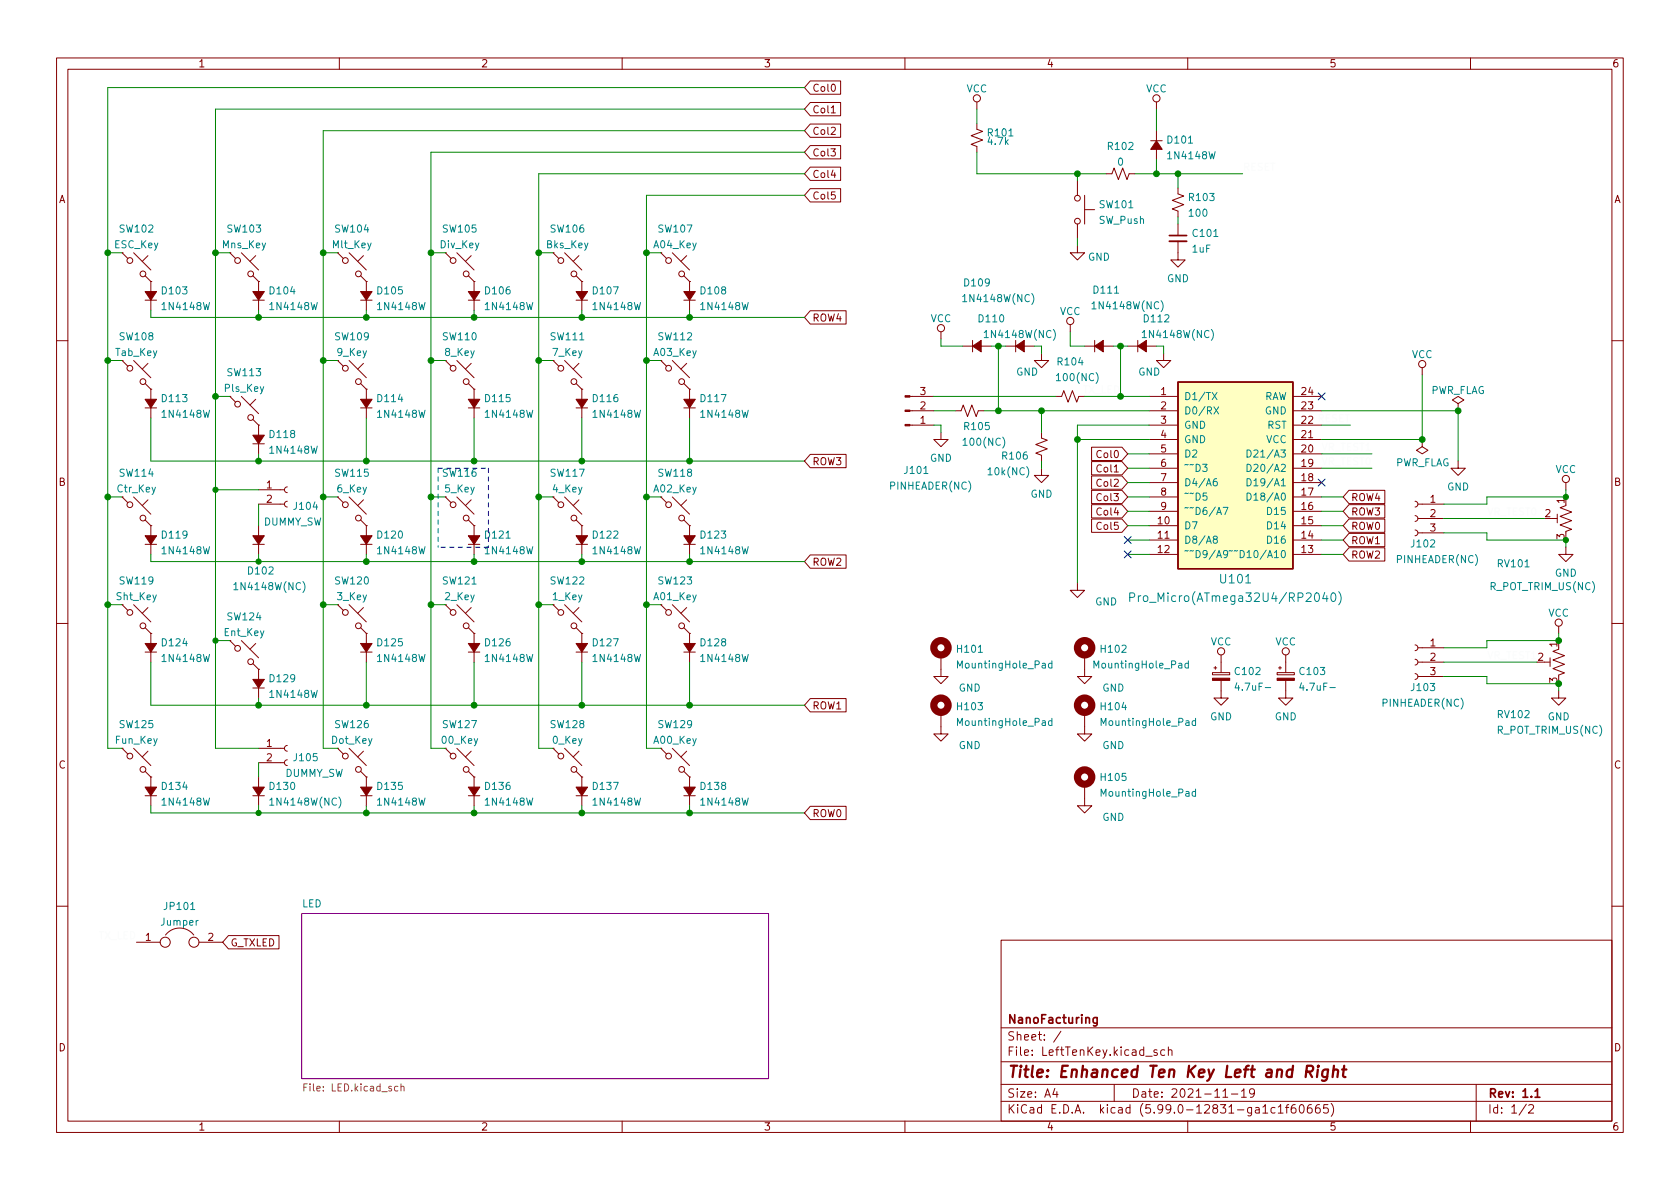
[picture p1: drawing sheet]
<svg xmlns="http://www.w3.org/2000/svg" width="297mm" height="210mm" viewBox="0 0 297 210" stroke-linecap="round" stroke-linejoin="round" font-family="sans-serif">
<g fill="none" stroke="#840000" stroke-width=".18">
<path d="M10 10.2h277v190.1h-277zM12 12.2h273v186.1h-273zM60 10.2v2M110 10.2v2M143.3 18.1h5.3v2.4h-5.3l-1.1-1.2zM143.3 14.3h5.3v2.4h-5.3l-1.1-1.2zM147 20h.7M160 10.2v2M172.7 18v1.3M204.5 18v1.3M210 10.2v2M260 10.2v2"/>
<path d="M143.3 33.4h5.3v2.3h-5.3l-1.1-1.2zM143.3 21.9h5.3v2.4h-5.3l-1.1-1.2zM143.3 25.7h5.3v2.4h-5.3l-1.1-1.2zM143.3 29.6h5.3v2.3h-5.3l-1.1-1.2zM172.7 21.8v1.1l1 .3-2 .8 2 .8-2 .7 1 .4v1M190.5 32v2.5M190.5 39.6v2.6M191.8 37.1h1.7M191.8 34.5v5.1M195.6 30.7h1l.4-1 .7 2 .8-2 .8 2 .3-1h1.1M203.5 24.9h2M204.5 23.1v5.1"/>
<path d="M208.3 33.3v1l1 .4-2 .7 2 .8-2 .8 1 .3v1M208.3 39.6v2.1M21.6 44.7l1 1M23.6 44.7l3.1 3M25.7 48.8l1 1M25.7 53.1h2M26.2 45.2l-1.1 1M26.7 49.8h.1M26.7 49.8v5.1M40.6 44.7l1.1 1M42.7 44.7l3 3M44.7 48.8l1 1"/>
<path d="M44.7 53.1h2M45.2 45.2l-1 1M45.7 49.8h.1M45.7 49.8v5.1M59.7 44.7l1 1M61.7 44.7l3.1 3M63.8 48.8l1 1M63.8 53.1h2M64.3 45.2l-1.1 1M64.8 49.8h.1M64.8 49.8v5.1M78.7 44.7l1.1 1"/>
<path d="M80.8 44.7l3 3M82.8 48.8l1 1M82.8 53.1h2M83.3 45.2l-1 1M83.8 49.8h.1M83.8 49.8v5.1M97.8 44.7l1 1M99.8 44.7l3.1 3M101.9 48.8l1 1M101.9 53.1h2M102.4 45.2l-1.1 1M102.9 49.8h.1"/>
<path d="M102.9 49.8v5.1M116.8 44.7l1.1 1M118.9 44.7l3 3M120.9 48.8l1 1M120.9 53.1h2M121.4 45.2l-1 1M121.9 49.8h.1M121.9 49.8v5.1M143.3 55h6.3v2.3h-6.3l-1.1-1.2zM166.4 58.7v1.2M189.2 57.4v1.3M190.5 43.4v1.3h1.3l-1.3 1.3-1.3-1.3h1.3"/>
<path d="M208.3 42.7v3.3h1.2l-1.2 1.2-1.3-1.2h1.3M10 60.2h2M21.6 63.7l1 1.1M23.6 63.7l3.1 3.1M25.7 67.8l1 1M25.7 72.1h2M26.2 64.3l-1.1 1M26.7 68.8h.1M26.7 68.8v5.1M40.6 70.1l1.1 1M42.7 70.1l3 3M44.7 74.2l1 1"/>
<path d="M44.7 78.5h2M45.2 70.6l-1 1M45.7 75.2h.1M45.7 75.2v5.1M59.7 63.7l1 1.1M61.7 63.7l3.1 3.1M63.8 67.8l1 1M63.8 72.1h2M64.3 64.3l-1.1 1M64.8 68.8h.1M64.8 68.8v5.1M78.7 63.7l1.1 1.1"/>
<path d="M80.8 63.7l3 3.1M82.8 67.8l1 1M82.8 72.1h2M83.3 64.3l-1 1M83.8 68.8h.1M83.8 68.8v5.1M97.8 63.7l1 1.1M99.8 63.7l3.1 3.1M101.9 67.8l1 1M101.9 72.1h2M102.4 64.3l-1.1 1M102.9 68.8h.1"/>
<path d="M102.9 68.8v5.1M116.8 63.7l1.1 1.1M118.9 63.7l3 3.1M120.9 67.8l1 1M120.9 72.1h2M121.4 64.3l-1 1M121.9 68.8h.1M121.9 68.8v5.1M160.9 70.1h4.2M160.9 72.6h4.2M160.9 75.2h4.2M166.4 76.4v1.3h1.2l-1.2 1.3-1.3-1.3h1.3"/>
<path d="M168.9 72.6h1l.4-1 .8 2.1 .7-2.1 .8 2.1 .4-1.1h1M170.2 61.2h5.1M172 60.2v2M177.8 61.2h5.1M179.6 60.2v2M184.1 62.5v1.2h1.3l-1.3 1.3-1.2-1.3h1.2M184.1 76.4v1.1l1.1 .3-2.1 .8 2.1 .8-2.1 .7 1 .4v1M186.7 70.1h1l.4-1 .7 2 .8-2 .8 2 .4-1M191.8 61.2h5M193 79.1h5.4l1 1.2-1 1.1h-5.4zM193.5 60.2v2M199.4 61.2h5.1"/>
<path d="M201.2 60.2v2M203.2 70.1h5.1M203.2 72.6h5.1M203.2 75.2h5.1M203.2 77.7h5.1M205.7 62.5v1.2h1.3l-1.3 1.3-1.2-1.3h1.2M228.6 70.1h5.1M228.6 72.6h5.1M228.6 75.2h5.1M228.6 77.7h5.1M251.5 77.7v1.3l1 .6-1 .7-1.1-.7 1.1-.6M251.5 77.7h.1"/>
<path d="M251.5 65v1.3M257.8 71.4l1-.7-1-.6-1 .6 1 .7v1.2M257.8 72.6h.1M285 60.2h2M21.6 87.9l1 1M23.6 87.9l3.1 3M25.7 91.9l1 1.1M25.7 96.3h2M26.2 88.4l-1.1 1M26.7 93h.1M26.7 93v5M44.7 96.3h2"/>
<path d="M45.7 89.1h4.6M45.7 86.6h4.6M45.7 93v5M50.8 88.6l-.4 .2-.1 .3 .1 .4 .4 .2M50.8 86.1l-.4 .1-.1 .4 .1 .4 .4 .1M59.7 87.9l1 1M61.7 87.9l3.1 3M63.8 91.9l1 1.1M63.8 96.3h2M64.3 88.4l-1.1 1M64.8 93h.1M64.8 93v5"/>
<path d="M78.7 87.9l1.1 1M80.8 87.9l3 3M82.8 91.9l1 1.1M82.8 96.3h2M83.3 88.4l-1 1M83.8 93h.1M83.8 93v5M97.8 87.9l1 1M99.8 87.9l3.1 3M101.9 91.9l1 1.1M101.9 96.3h2M102.4 88.4l-1.1 1"/>
<path d="M102.9 93h.1M102.9 93v5M116.8 87.9l1.1 1M118.9 87.9l3 3M120.9 91.9l1 1.1M120.9 96.3h2M121.4 88.4l-1 1M121.9 93h.1M121.9 93v5M143.3 80.4h6.3v2.3h-6.3l-1.1-1.2zM143.3 98.1h6.3v2.4h-6.3l-1.1-1.2zM184.1 82.8v1.3h1.3l-1.3 1.2-1.2-1.2h1.2"/>
<path d="M193 84.2h5.4l1 1.1-1 1.2h-5.4zM193 86.7h5.4l1 1.2-1 1.2h-5.4zM193 89.2h5.4l1 1.2-1 1.2h-5.4zM193 81.6h5.4l1 1.2-1 1.2h-5.4zM193 91.8h5.4l1 1.2-1 1.1h-5.4zM203.2 93h5.1M203.2 95.5h5.1M203.2 98h5.1M203.2 90.4h5.1M203.2 87.9h5.1M203.2 85.3h5.1M203.2 82.8h5.1"/>
<path d="M203.2 80.3h5.1M228.6 93h5.1M228.6 95.5h5.1M228.6 98h5.1M228.6 90.4h5.1M228.6 87.9h5.1M228.6 85.3h5.1M228.6 82.8h5.1M228.6 80.3h5.1M238.5 86.7h6.3v2.4h-6.3l-1-1.2zM238.5 89.2h6.3v2.4h-6.3l-1-1.2zM238.5 91.8h6.3v2.3h-6.3l-1-1.1z"/>
<path d="M238.5 94.3h6.3v2.4h-6.3l-1-1.2zM238.5 96.9h6.3v2.3h-6.3l-1-1.2zM250.2 93.7l.3 .2 .2 .3-.2 .4-.3 .1M250.2 91.2l.3 .1 .2 .4-.2 .3-.3 .2M250.2 88.6l.3 .2 .2 .3-.2 .4-.3 .2M250.7 89.1h4.6M250.7 94.2h4.6M250.7 91.7h4.6M257.8 81.5v1.3h1.3l-1.3 1.3-1.3-1.3h1.3M274.3 91.7h1M275.3 90.9v1.6M276.9 96.8v1.2h1.2l-1.2 1.3-1.3-1.3h1.3"/>
<path d="M276.9 89.4l-1.1 .4 2.1 .7-2.1 .8 2.1 .8-2.1 .7 2.1 .8-1 .4M276.9 85.3v1.3M10 110.2h2M21.6 106.9l1 1M23.6 106.9l3.1 3.1M25.7 111l1 1M25.7 115.3h2M26.2 107.4l-1.1 1.1M26.7 112h.1M26.7 112v5.1M40.6 113.3l1.1 1M42.7 113.3l3 3"/>
<path d="M44.7 117.3l1 1.1M45.2 113.8l-1 1M45.7 118.4h.1M45.7 118.4v5M59.7 106.9l1 1M61.7 106.9l3.1 3.1M63.8 111l1 1M63.8 115.3h2M64.3 107.4l-1.1 1.1M64.8 112h.1M64.8 112v5.1M78.7 106.9l1.1 1"/>
<path d="M80.8 106.9l3 3.1M82.8 111l1 1M82.8 115.3h2M83.3 107.4l-1 1.1M83.8 112h.1M83.8 112v5.1M97.8 106.9l1 1M99.8 106.9l3.1 3.1M101.9 111l1 1M101.9 115.3h2M102.4 107.4l-1.1 1.1M102.9 112h.1"/>
<path d="M102.9 112v5.1M116.8 106.9l1.1 1M118.9 106.9l3 3.1M120.9 111l1 1M120.9 115.3h2M121.4 107.4l-1 1.1M121.9 112h.1M121.9 112v5.1M166.4 115.8v3.8h1.2l-1.2 1.3-1.3-1.3h1.3M190.5 103.1v1.3h1.3l-1.3 1.3-1.3-1.3h1.3M191.8 115.8v3.8h1.2l-1.2 1.3-1.3-1.3h1.3M214.4 118.9h3v.4h-3z"/>
<path d="M214.6 118.1h.5M214.9 117.9v.5M215.9 115.8v3.1M225.8 118.9h3.1v.4h-3.1zM226.1 118.1h.5M226.3 117.9v.5M227.3 115.8v3.1M250.2 119.1l.3 .2 .2 .3-.2 .4-.3 .1M250.2 116.6l.3 .1 .2 .4-.2 .3-.3 .2M250.2 114l.3 .2 .2 .3-.2 .4-.3 .2M250.7 119.6h4.6M250.7 117.1h4.6"/>
<path d="M250.7 114.5h4.6M273 117.1h1.1M274.1 116.3v1.6M275.6 114.8l-1 .4 2 .7-2 .8 2 .8-2 .7 2 .8-1 .4M275.6 110.7v1.3M285 110.2h2M21.6 132.3l1 1M23.6 132.3l3.1 3.1M25.7 136.4l1 1M26.2 132.8l-1.1 1.1M26.7 137.4h.1M26.7 137.4v5.1"/>
<path d="M44.7 121.7h2M45.7 137.4v5.1M45.7 134.9h4.6M45.7 132.3h4.6M50.8 134.4l-.4 .1-.1 .4 .1 .3 .4 .2M50.8 131.8l-.4 .2-.1 .3 .1 .4 .4 .1M59.7 132.3l1 1M61.7 132.3l3.1 3.1M63.8 136.4l1 1M64.3 132.8l-1.1 1.1M64.8 137.4h.1M64.8 137.4v5.1"/>
<path d="M78.7 132.3l1.1 1M80.8 132.3l3 3.1M82.8 136.4l1 1M83.3 132.8l-1 1.1M83.8 137.4h.1M83.8 137.4v5.1M97.8 132.3l1 1M99.8 132.3l3.1 3.1M101.9 136.4l1 1M102.4 132.8l-1.1 1.1M102.9 137.4h.1M102.9 137.4v5.1"/>
<path d="M116.8 132.3l1.1 1M118.9 132.3l3 3.1M120.9 136.4l1 1M121.4 132.8l-1 1.1M121.9 137.4h.1M121.9 137.4v5.1M143.3 123.5h6.3v2.4h-6.3l-1.1-1.2zM166.4 126v3.8h1.2l-1.2 1.3-1.3-1.3h1.3M191.8 126v3.8h1.2l-1.2 1.3-1.3-1.3h1.3M191.8 138.7v3.8h1.2l-1.2 1.3-1.3-1.3h1.3M215.9 120.3v3.1h1.3l-1.3 1.3-1.3-1.3h1.3M227.3 120.3v3.1h1.3l-1.3 1.3-1.2-1.3h1.2"/>
<path d="M275.6 122.2v1.2h1.3l-1.3 1.3-1.3-1.3h1.3M25.7 140.7h2M44.7 140.7h2M63.8 140.7h2M82.8 140.7h2M101.9 140.7h2M120.9 140.7h2M143.3 142.6h6.3v2.3h-6.3l-1.1-1.1zM10 160.2h2M24.1 166.6h4.2M29.3 165.3a3.1 3.1 0 0 1 5 0M35.2 166.6h4.2"/>
<path d="M40.4 165.4h8.9v2.4h-8.9l-1-1.2zM177 166.3h108v32h-108zM285 160.2h2M60 198.3v2M110 198.3v2M160 198.3v2M177 194.8h108M177 191.8h108M177 187.8h108M177 181.8h108M186.5 192.5l-.4 1h1M186.9 193v1"/>
<path d="M187.6 182.4l-1.3 1.9M197 191.8v3M202.6 186.8h1.1M204.6 185.7l-.4-.1-.2 .2 .1 .3 .5 .1v.4h-.6M205.9 185.7l-.4-.1-.3 .3v.4l.2 .3h.5M206.6 185.8l.2-.2 .3 .1 .1 .9M206.6 185.1v1.5M210 198.3v2M216.2 194h.9M217.7 193.5h1.2M219.5 193l.4-.5v1.5M219.5 194h.9"/>
<path d="M221.8 193.2l-.3 .3-.4-.1-.2-.2 .2-.6 .4-.1 .2 .2a.99 .99 0 0 1-.3 1.3h-.3M223.3 196.8h.8M225.4 195.9l-.4-.1-.3 .3v.4l.2 .3h.5M226 195.8l.4-.5v1.5M226 196.8h.9M227.3 195.8h.6M227.9 195.3l-.4 .2v1.3M229 195.3a.59 .59 0 0 0-.7 .7v.5l.1 .3h.5l.2-.1v-.5l-.1-.2-.4-.1-.3 .3M229.9 195.4l.2-.1a.81 .81 0 0 1 .6 .7 .81 .81 0 0 1-.3 .8h-.2a.81 .81 0 0 1-.6-.6 .81 .81 0 0 1 .3-.8zM231.9 195.3a.59 .59 0 0 0-.8 .7v.5l.2 .3h.4l.2-.1 .1-.5-.1-.2-.5-.1-.3 .3M233.3 195.3a.59 .59 0 0 0-.7 .7v.5l.1 .3h.4l.3-.1v-.5l-.1-.2-.4-.1-.3 .3M234.8 195.3h-.7l-.1 .7 .2-.1 .5 .1 .2 .2-.1 .5-.2 .1-.6-.1"/>
<path d="M235.4 195.1a1.72 1.72 0 0 1 0 2.3M260 198.3v2M261 191.8v6.5M269.9 195.3l-1.3 1.9M270.3 195.5l.6-.2 .2 .2 .1 .3-1 1h1"/>
<circle cx="172.7" cy="17.4" r=".63"/>
<circle cx="204.5" cy="17.4" r=".63"/>
<circle cx="190.5" cy="39.1" r=".51"/>
<circle cx="190.5" cy="35" r=".51"/>
<circle cx="23" cy="46.1" r=".51"/>
<circle cx="25.3" cy="48.4" r=".51"/>
<circle cx="42" cy="46.1" r=".51"/>
<circle cx="44.3" cy="48.4" r=".51"/>
<circle cx="61.1" cy="46.1" r=".51"/>
<circle cx="63.4" cy="48.4" r=".51"/>
<circle cx="80.1" cy="46.1" r=".51"/>
<circle cx="82.4" cy="48.4" r=".51"/>
<circle cx="99.2" cy="46.1" r=".51"/>
<circle cx="101.5" cy="48.4" r=".51"/>
<circle cx="118.2" cy="46.1" r=".51"/>
<circle cx="120.5" cy="48.4" r=".51"/>
<circle cx="166.4" cy="58" r=".63"/>
<circle cx="189.2" cy="56.8" r=".63"/>
<circle cx="23" cy="65.1" r=".51"/>
<circle cx="25.3" cy="67.5" r=".51"/>
<circle cx="42" cy="71.5" r=".51"/>
<circle cx="44.3" cy="73.8" r=".51"/>
<circle cx="61.1" cy="65.1" r=".51"/>
<circle cx="63.4" cy="67.5" r=".51"/>
<circle cx="80.1" cy="65.1" r=".51"/>
<circle cx="82.4" cy="67.5" r=".51"/>
<circle cx="99.2" cy="65.1" r=".51"/>
<circle cx="101.5" cy="67.5" r=".51"/>
<circle cx="118.2" cy="65.1" r=".51"/>
<circle cx="120.5" cy="67.5" r=".51"/>
<circle cx="251.5" cy="64.4" r=".63"/>
<circle cx="23" cy="89.2" r=".51"/>
<circle cx="25.3" cy="91.6" r=".51"/>
<circle cx="61.1" cy="89.2" r=".51"/>
<circle cx="63.4" cy="91.6" r=".51"/>
<circle cx="80.1" cy="89.2" r=".51"/>
<circle cx="82.4" cy="91.6" r=".51"/>
<circle cx="99.2" cy="89.2" r=".51"/>
<circle cx="101.5" cy="91.6" r=".51"/>
<circle cx="118.2" cy="89.2" r=".51"/>
<circle cx="120.5" cy="91.6" r=".51"/>
<circle cx="276.9" cy="84.7" r=".63"/>
<circle cx="23" cy="108.3" r=".51"/>
<circle cx="25.3" cy="110.7" r=".51"/>
<circle cx="42" cy="114.6" r=".51"/>
<circle cx="44.3" cy="117" r=".51"/>
<circle cx="61.1" cy="108.3" r=".51"/>
<circle cx="63.4" cy="110.7" r=".51"/>
<circle cx="80.1" cy="108.3" r=".51"/>
<circle cx="82.4" cy="110.7" r=".51"/>
<circle cx="99.2" cy="108.3" r=".51"/>
<circle cx="101.5" cy="110.7" r=".51"/>
<circle cx="118.2" cy="108.3" r=".51"/>
<circle cx="120.5" cy="110.7" r=".51"/>
<circle cx="215.9" cy="115.2" r=".63"/>
<circle cx="227.3" cy="115.2" r=".63"/>
<circle cx="275.6" cy="110.1" r=".63"/>
<circle cx="23" cy="133.7" r=".51"/>
<circle cx="25.3" cy="136.1" r=".51"/>
<circle cx="61.1" cy="133.7" r=".51"/>
<circle cx="63.4" cy="136.1" r=".51"/>
<circle cx="80.1" cy="133.7" r=".51"/>
<circle cx="82.4" cy="136.1" r=".51"/>
<circle cx="99.2" cy="133.7" r=".51"/>
<circle cx="101.5" cy="136.1" r=".51"/>
<circle cx="118.2" cy="133.7" r=".51"/>
<circle cx="120.5" cy="136.1" r=".51"/>
<circle cx="29.2" cy="166.6" r=".89"/>
<circle cx="34.3" cy="166.6" r=".89"/>
</g>
<path d="M206.8 41.7h3M194 179.9v1.2l-.3 .3h-.4M194 180l-.4-.1-.3 .3v.4l.1 .3h.6M271.4 193l.4-.5v1.5M271.4 194h.9" fill="none" stroke="#840000" stroke-width=".3"/>
<path d="M231 189.5h.7a.55 .55 0 0 0 .5-.5 .55 .55 0 0 0-.3-.5h-.8l-.3 2M231.4 189.5l.6 1M233 189.1l-.2 1.4M233.1 188.5l-.1 .1 .1 .1 .1-.1-.1-.1v.2M234.8 189.2a.66 .66 0 0 0-1 .3v.6l.1 .3 .2 .1 .6-.1M234.8 189.1l-.2 1.6a.6 .6 0 0 1-.9 .3M235.8 189.3a.49 .49 0 0 1 .8 .1l-.1 1.1M235.9 188.5l-.3 2M237.3 189.1h.8M237.7 188.5l-.2 1.7v.2l.4 .1" fill="none" stroke="#840000" stroke-width=".4"/>
<path d="M53.3 161.5h82.6v29.2h-82.6z" fill="#fff" stroke="#fff" stroke-width=".18"/>
<path d="M53.3 161.5h82.6v29.2h-82.6z" fill="none" stroke="#840084" stroke-width=".18"/>
<path d="M53.7 192.3h.4M54.3 191.7h-.6v1.2M70.9 192.2l.2-.1h.3v.8M70.9 191.7v1.2" fill="none" stroke="#848400" stroke-width=".18"/>
<g fill="#840000" stroke="#840000" stroke-width=".18">
<path d="M25.7 139.2h2l-1 1.5z"/>
<path d="M63.8 51.6h2l-1 1.5z"/>
<path d="M63.8 70.6h2l-1 1.5z"/>
<path d="M204.5 24.9l1 1.5h-2z"/>
<path d="M82.8 51.6h2l-1 1.5z"/>
<path d="M82.8 70.6h2l-1 1.5z"/>
<path d="M25.7 70.6h2l-1 1.5z"/>
<path d="M25.7 113.8h2l-1 1.5z"/>
<path d="M25.7 51.6h2l-1 1.5z"/>
<path d="M63.8 113.8h2l-1 1.5z"/>
<path d="M82.8 94.7h2l-1 1.6z"/>
<path d="M44.7 51.6h2l-1 1.5z"/>
<path d="M63.8 94.7h2l-1 1.6z"/>
<path d="M101.9 51.6h2l-1 1.5z"/>
<path d="M101.9 70.6h2l-1 1.5z"/>
<path d="M101.9 94.7h2l-1 1.6z"/>
<path d="M82.8 113.8h2l-1 1.5z"/>
<path d="M120.9 139.2h2l-1 1.5z"/>
<path d="M120.9 70.6h2l-1 1.5z"/>
<path d="M120.9 94.7h2l-1 1.6z"/>
<path d="M120.9 51.6h2l-1 1.5z"/>
<path d="M63.8 139.2h2l-1 1.5z"/>
<path d="M101.9 139.2h2l-1 1.5z"/>
<path d="M82.8 139.2h2l-1 1.5z"/>
<path d="M25.7 94.7h2l-1 1.6z"/>
<path d="M44.7 120.1h2l-1 1.6z"/>
<path d="M44.7 139.2h2l-1 1.5z"/>
<path d="M120.9 113.8h2l-1 1.5z"/>
<path d="M101.9 113.8h2l-1 1.5z"/>
<path d="M44.7 77h2l-1 1.5z"/>
<path d="M44.7 94.7h2l-1 1.6z"/>
<path d="M160 70h.9v.2h-.9z"/>
<path d="M160 72.5h.9v.3h-.9z"/>
<path d="M160 75.1h.9v.2h-.9z"/>
<path d="M225.8 119.9h3.1v.4h-3.1z"/>
<path d="M214.4 119.9h3v.4h-3z"/>
<path d="M201.2 61.2l1.5-1v2z"/>
<path d="M193.5 61.2l1.6-1v2z"/>
<path d="M179.6 61.2l1.5-1v2z"/>
<path d="M172 61.2l1.5-1v2z"/>
</g>
<g fill="none" stroke="#008484" stroke-width=".18">
<path d="M170.2 52.4l.4-.3v1.3M170.2 53.4h.7M174 58.8l.4-.4v1.3M174 59.7h.7M193.1 53.7l.3-.3v1.2M193.1 54.6h.7M202 58.8l.3-.4v1.3M202 59.7h.7M214.3 69.4l.9 1.3M214.6 71.9l.9 1.3M215.2 69.4l-.9 1.3M215.5 71.9l-.9 1.3"/>
<path d="M220.5 79.6a.64 .64 0 0 1 .7 .6 .64 .64 0 0 1-.7 .6zM214.8 95.3l-.3-.2 .1-.2 .2-.1 .3 .1 .1 .1v.2l-.6 .2-.1 .2v.2l.3 .3 .3-.1 .1-.2v-.3l-.2-.2M215.1 84.6l-.3 .1a.86 .86 0 0 0 0 1.2l.4-.1v-.4l-.2-.3h-.2l-.3 .3M216.3 89.7h.8l-.5 1.3M217.1 97.9l-.3 .2h-.2l-.3-.2 .1-.5 .4-.1 .2 .2a.84 .84 0 0 1-.3 1.1h-.3M217.9 97.3l-.6 .2M218.8 97.3l-.6 .2M219.3 97.3a.64 .64 0 0 1 .7 .7 .64 .64 0 0 1-.7 .6zM220.5 87.2a.64 .64 0 0 1 .7 .6 .64 .64 0 0 1-.7 .7zM220.5 84.6a.64 .64 0 0 1 .7 .7 .64 .64 0 0 1-.7 .6zM220.5 82.1a.64 .64 0 0 1 .7 .6 .64 .64 0 0 1-.7 .7zM41.3 103.4l.4-.4v1.3"/>
<path d="M41.3 104.3h.8M186 117.3h-.4l-.2 .2 .1 .6h.5M186 116.9v1.2M199.8 105.6h.7l.1-.3v-.3l-.3-.2h-.5v1.6M210.1 117.3h-.3l-.3 .2 .1 .6h.5M210.1 116.9v1.2M234.2 104.8l-.3 1.1h.9M235.5 104.9l.2-.1a.83 .83 0 0 1 .6 .7 .83 .83 0 0 1-.3 .8l-.2 .1a.83 .83 0 0 1-.6-.7 .83 .83 0 0 1 .3-.8zM236.7 104.6a1.75 1.75 0 0 1 0 2.3M186 127.5l-.4-.1-.2 .3 .1 .5h.5M186 127v1.3M211.4 139.5v1.3"/>
<path d="M211.4 127.5l-.4-.1-.2 .3 .1 .5h.5M211.4 127v1.3M223.7 121.6h1M235.1 121.6h1M47.7 141.5l.4-.4v1.3M47.7 142.4h.7M211.4 140h-.4l-.2 .2 .1 .5h.5"/>
</g>
<g fill="none" stroke="#840000" stroke-width="1.3">
<circle cx="166.4" cy="114.5" r="1.27"/>
<circle cx="191.8" cy="114.5" r="1.27"/>
<circle cx="166.4" cy="124.7" r="1.27"/>
<circle cx="191.8" cy="124.7" r="1.27"/>
<circle cx="191.8" cy="137.4" r="1.27"/>
</g>
<path d="M208.3 67.6h20.3v33h-20.3z" fill="#ffffc2" stroke="#ffffc2" stroke-width=".18"/>
<path d="M208.3 67.6h20.3v33h-20.3z" fill="none" stroke="#840000" stroke-width=".25"/>
<path d="M206.8 42.7h3" fill="none" stroke="#840000" stroke-width=".33"/>
<g fill="none" stroke="#fcfcfc" stroke-width=".18">
<path d="M220.1 29.5h.6l.1-.2v-.3l-.7-.1v1.2M220.4 29.5l.4 .6M221.4 29.5h.4M222 28.9h-.6v1.2h.6M223.2 28.9h-.5l-.2 .1v.3l.6 .3 .1 .3-.3 .2h-.5M223.7 29.5h.4M224.3 28.9h-.6v1.2h.6M224.7 28.9h.7M225 28.9v1.2M263.1 89.8l.4 1.3 .4-1.3M264.4 90.5l.6-.1 .1-.2-.1-.3-.6-.1v1.3M264.7 90.5l.4 .6"/>
<path d="M265.3 91.2h1M266.4 89.8h.7M266.8 89.8v1.3M267.6 90.4h.4M268.2 89.8h-.6v1.3h.6M269.4 89.9l-.5-.1-.2 .3 .1 .3 .5 .2v.4l-.2 .1-.4-.1M269.7 89.8h.8M270.1 89.8v1.3M270.9 89.9l.2-.1a.68 .68 0 0 1 .5 .7 .68 .68 0 0 1-.5 .6l-.2-.1-.1-.4z"/>
</g>
<path d="M77.5 82.8h8.9M77.5 82.8v14M86.4 82.8v14M86.4 96.8h-8.9" fill="none" stroke="#0000c2" stroke-width=".18" stroke-dasharray=".8 .8"/>
<g fill="none" stroke="#008400" stroke-width=".18">
<path d="M142.2 15.5h-123.2v116.8h2.6M142.2 19.3h-104.1v113h7.6M172.7 19.3v2.5M204.5 19.3v3.8M142.2 23.1h-85.1v109.2h2.6M142.2 26.9h-66v105.4h2.5M142.2 30.7h-47v101.6h2.6M142.2 34.5h-27.9v97.8h2.5M172.7 26.9v3.8h22.9M190.5 30.7v1.3M200.7 30.7h19M204.5 28.2v2.5"/>
<path d="M208.3 30.7v2.6M208.3 38.3v1.3M19 44.7h2.6M26.7 54.9v1.2h115.5M38.1 44.7h2.5M45.7 54.9v1.2M57.1 44.7h2.6M64.8 54.9v1.2M76.2 44.7h2.5M83.8 54.9v1.2M95.2 44.7h2.6M102.9 54.9v1.2"/>
<path d="M114.3 44.7h2.5M121.9 54.9v1.2M166.4 59.9v1.3h3.8M189.2 58.7v2.5h2.6M190.5 42.2v1.2M19 63.7h2.6M26.7 73.9v7.6h115.5M38.1 70.1h2.5M57.1 63.7h2.6M64.8 73.9v7.6M76.2 63.7h2.5M83.8 73.9v7.6"/>
<path d="M95.2 63.7h2.6M102.9 73.9v7.6M114.3 63.7h2.5M121.9 73.9v7.6M165.1 75.2h1.3v1.2M165.1 72.6h3.8M165.1 70.1h21.6M174 72.6h29.2M175.3 61.2h2.5M176.5 61.2v11.4M182.9 61.2h1.2v1.3M184.1 72.6v3.8"/>
<path d="M190.5 77.7h12.7M191.8 70.1h11.4M196.8 61.2h2.6M198.1 61.2v8.9M203.2 75.2h-12.7v27.9M204.5 61.2h1.2v1.3M233.7 75.2h5.1M233.7 72.6h24.1v8.9M251.5 66.3v11.4h-17.8M19 87.9h2.6M26.7 98v1.3h115.5M38.1 86.6h7.6"/>
<path d="M45.7 80.3v1.2M45.7 89.1v3.9M45.7 98v1.3M57.1 87.9h2.6M64.8 98v1.3M76.2 87.9h2.5M83.8 98v1.3M95.2 87.9h2.6M102.9 98v1.3M114.3 87.9h2.5M121.9 98v1.3M184.1 81.5v1.3"/>
<path d="M199.4 87.9h3.8M199.4 80.3h3.8M199.4 82.8h3.8M199.4 85.3h3.8M199.4 90.4h3.8M199.4 93h3.8M199.4 95.5h3.8M199.4 98h3.8M233.7 87.9h3.8M233.7 80.3h8.9M233.7 82.8h8.9M233.7 90.4h3.8"/>
<path d="M233.7 93h3.8M233.7 95.5h3.8M233.7 98h3.8M255.3 94.2h7.6v1.3h14v1.3M255.3 91.7h17.7M276.9 86.6v1.3h-14v1.2h-7.6M19 106.9h2.6M26.7 117.1v7.6h115.5M38.1 113.3h2.5M57.1 106.9h2.6M64.8 117.1v7.6M76.2 106.9h2.5"/>
<path d="M83.8 117.1v7.6M95.2 106.9h2.6M102.9 117.1v7.6M114.3 106.9h2.5M121.9 117.1v7.6M255.3 119.6h7.6v1.3h12.7v1.3M255.3 117.1h16.5M275.6 112v1.3h-12.7v1.2h-7.6M45.7 123.4v1.3M45.7 134.9v2.5M26.7 142.5v1.3h115.5M45.7 142.5v1.3"/>
<path d="M64.8 142.5v1.3M83.8 142.5v1.3M102.9 142.5v1.3M121.9 142.5v1.3"/>
</g>
<path d="M233.1 69.5l1.2 1.2M234.3 69.5l-1.2 1.2M198.8 97.4l1.2 1.2M198.8 94.9l1.2 1.2M200 97.4l-1.2 1.2M200 94.9l-1.2 1.2M233.1 84.7l1.2 1.2M234.3 84.7l-1.2 1.2" fill="none" stroke="#000084" stroke-width=".18"/>
<g fill="#008400" stroke="#008400" stroke-width=".18">
<circle cx="38.1" cy="44.7" r=".51"/>
<circle cx="57.2" cy="44.7" r=".51"/>
<circle cx="57.2" cy="63.7" r=".51"/>
<circle cx="64.8" cy="56.1" r=".51"/>
<circle cx="76.2" cy="44.7" r=".51"/>
<circle cx="76.2" cy="63.7" r=".51"/>
<circle cx="57.2" cy="87.9" r=".51"/>
<circle cx="64.8" cy="81.5" r=".51"/>
<circle cx="76.2" cy="87.9" r=".51"/>
<circle cx="83.8" cy="81.5" r=".51"/>
<circle cx="83.8" cy="56.1" r=".51"/>
<circle cx="95.3" cy="44.7" r=".51"/>
<circle cx="95.3" cy="63.7" r=".51"/>
<circle cx="102.9" cy="56.1" r=".51"/>
<circle cx="114.3" cy="44.7" r=".51"/>
<circle cx="95.3" cy="87.9" r=".51"/>
<circle cx="102.9" cy="81.5" r=".51"/>
<circle cx="114.3" cy="87.9" r=".51"/>
<circle cx="114.3" cy="63.7" r=".51"/>
<circle cx="121.9" cy="56.1" r=".51"/>
<circle cx="38.1" cy="86.6" r=".46"/>
<circle cx="45.7" cy="99.3" r=".46"/>
<circle cx="45.7" cy="81.5" r=".51"/>
<circle cx="19" cy="106.9" r=".51"/>
<circle cx="38.1" cy="113.3" r=".46"/>
<circle cx="57.2" cy="106.9" r=".51"/>
<circle cx="64.8" cy="99.3" r=".51"/>
<circle cx="64.8" cy="124.7" r=".51"/>
<circle cx="45.7" cy="124.7" r=".51"/>
<circle cx="45.7" cy="143.8" r=".46"/>
<circle cx="102.9" cy="143.8" r=".51"/>
<circle cx="83.8" cy="143.8" r=".51"/>
<circle cx="64.8" cy="143.8" r=".51"/>
<circle cx="19" cy="44.7" r=".51"/>
<circle cx="19" cy="63.7" r=".51"/>
<circle cx="19" cy="87.9" r=".51"/>
<circle cx="38.1" cy="70.1" r=".51"/>
<circle cx="45.7" cy="56.1" r=".51"/>
<circle cx="76.2" cy="106.9" r=".51"/>
<circle cx="83.8" cy="124.7" r=".51"/>
<circle cx="121.9" cy="81.5" r=".51"/>
<circle cx="176.5" cy="61.2" r=".51"/>
<circle cx="184.2" cy="72.6" r=".51"/>
<circle cx="176.5" cy="72.6" r=".51"/>
<circle cx="83.8" cy="99.3" r=".51"/>
<circle cx="95.3" cy="106.9" r=".51"/>
<circle cx="102.9" cy="99.3" r=".51"/>
<circle cx="102.9" cy="124.7" r=".51"/>
<circle cx="114.3" cy="106.9" r=".51"/>
<circle cx="121.9" cy="99.3" r=".51"/>
<circle cx="121.9" cy="143.8" r=".51"/>
<circle cx="121.9" cy="124.7" r=".51"/>
<circle cx="190.5" cy="77.7" r=".51"/>
<circle cx="198.1" cy="70.1" r=".51"/>
<circle cx="198.1" cy="61.2" r=".51"/>
<circle cx="257.8" cy="72.6" r=".51"/>
<circle cx="251.5" cy="77.7" r=".51"/>
<circle cx="208.3" cy="30.7" r=".51"/>
<circle cx="204.5" cy="30.7" r=".51"/>
<circle cx="190.5" cy="30.7" r=".51"/>
<circle cx="275.6" cy="120.9" r=".51"/>
<circle cx="275.6" cy="113.3" r=".51"/>
<circle cx="276.9" cy="87.9" r=".46"/>
<circle cx="276.9" cy="95.5" r=".46"/>
</g>
<text font-size="2.8" fill="#840000" x="178" y="190.6">Title: Enhanced Ten Key Left and Right</text>
<g font-size="2.1" fill="#008484">
<text x="201.7" y="106.4">Pro_Micro(ATmega32U4/RP2040)</text>
<text x="215.9" y="103.2">U101</text>
</g>
<g font-size="2.1" fill="#840000">
<text x="178" y="184">Sheet: /</text>
<text x="178" y="181">NanoFacturing</text>
<text x="178" y="186.7">File: LeftTenKey.kicad_sch</text>
<text x="178" y="196.9">KiCad E.D.A. kicad (5.99.0-12831-ga1c1f60665)</text>
<text x="178" y="194.1">Size: A4</text>
<text x="200" y="194.1">Date: 2021-11-19</text>
<text x="263" y="194.1">Rev: 1.1</text>
<text x="263" y="196.9">Id: 1/2</text>
</g>
<g font-size="1.8" fill="#840000">
<text x="35" y="11.9">1</text>
<text x="85" y="11.9">2</text>
<text x="135" y="11.9">3</text>
<text x="185" y="11.9">4</text>
<text x="235" y="11.9">5</text>
<text x="285" y="11.9">6</text>
<text x="143.6" y="16.2">Col0</text>
<text x="143.6" y="20">Col1</text>
<text x="143.6" y="23.8">Col2</text>
<text x="143.6" y="27.6">Col3</text>
<text x="10.3" y="35.9">A</text>
<text x="143.6" y="35.3">Col5</text>
<text x="143.6" y="31.5">Col4</text>
<text x="285.3" y="35.9">A</text>
<text x="143.6" y="56.9">ROW4</text>
<text x="162.7" y="69.8">3</text>
<text x="205.2" y="69.8">1</text>
<text x="230.2" y="69.8">24</text>
<text x="162.7" y="74.9">1</text>
<text x="162.7" y="72.4">2</text>
<text x="205.2" y="72.4">2</text>
<text x="205.2" y="74.9">3</text>
<text x="205.2" y="77.5">4</text>
<text x="230.2" y="77.5">21</text>
<text x="230.2" y="72.4">23</text>
<text x="143.6" y="82.3">ROW3</text>
<text x="194.2" y="81">Col0</text>
<text x="194.2" y="83.5">Col1</text>
<text x="205.2" y="80">5</text>
<text x="205.2" y="82.5">6</text>
<text x="230.2" y="82.5">19</text>
<text x="230.2" y="80">20</text>
<text x="10.3" y="85.9">B</text>
<text x="47.1" y="86.4">1</text>
<text x="47.1" y="88.9">2</text>
<text x="194.2" y="86.1">Col2</text>
<text x="194.2" y="88.6">Col3</text>
<text x="205.2" y="85.1">7</text>
<text x="205.2" y="87.6">8</text>
<text x="230.2" y="87.6">17</text>
<text x="230.2" y="85.1">18</text>
<text x="238.8" y="88.6">ROW4</text>
<text x="252.9" y="88.9">1</text>
<text x="276.6" y="89" transform="rotate(-90 276.6 89)">1</text>
<text x="285.3" y="85.9">B</text>
<text x="194.2" y="91.1">Col4</text>
<text x="194.2" y="93.7">Col5</text>
<text x="204.8" y="92.7">10</text>
<text x="204.8" y="95.2">11</text>
<text x="205.2" y="90.2">9</text>
<text x="230.2" y="95.2">14</text>
<text x="230.2" y="92.7">15</text>
<text x="230.2" y="90.2">16</text>
<text x="238.8" y="91.1">ROW3</text>
<text x="238.8" y="93.7">ROW0</text>
<text x="252.9" y="91.4">2</text>
<text x="252.9" y="94">3</text>
<text x="273.2" y="91.4">2</text>
<text x="276.6" y="95.4" transform="rotate(-90 276.6 95.4)">3</text>
<text x="143.6" y="100">ROW2</text>
<text x="204.8" y="97.8">12</text>
<text x="230.2" y="97.8">13</text>
<text x="238.8" y="96.2">ROW1</text>
<text x="238.8" y="98.8">ROW2</text>
<text x="252.9" y="114.3">1</text>
<text x="252.9" y="116.8">2</text>
<text x="252.9" y="119.4">3</text>
<text x="275.3" y="114.4" transform="rotate(-90 275.3 114.4)">1</text>
<text x="143.6" y="125.4">ROW1</text>
<text x="275.3" y="120.8" transform="rotate(-90 275.3 120.8)">3</text>
<text x="10.3" y="135.9">C</text>
<text x="47.1" y="132.1">1</text>
<text x="47.1" y="134.6">2</text>
<text x="285.3" y="135.9">C</text>
<text x="143.6" y="144.5">ROW0</text>
<text x="25.7" y="166.4">1</text>
<text x="36.8" y="166.4">2</text>
<text x="40.7" y="167.3">G_TXLED</text>
<text x="10.3" y="185.9">D</text>
<text x="285.3" y="185.9">D</text>
<text x="35" y="199.9">1</text>
<text x="85" y="199.9">2</text>
<text x="135" y="199.9">3</text>
<text x="185" y="199.9">4</text>
<text x="235" y="199.9">5</text>
<text x="285" y="199.9">6</text>
</g>
<g font-size="1.8" fill="#008484">
<text x="170.9" y="16.3">VCC</text>
<text x="202.6" y="16.3">VCC</text>
<text x="174.8" y="25.6">4.7k</text>
<text x="174.8" y="24.1">R101</text>
<text x="196" y="26.5">R102</text>
<text x="197.6" y="29.3">0</text>
<text x="206.5" y="25.4">D101</text>
<text x="206.7" y="28.2">1N4148W</text>
<text x="210.3" y="35.5">R103</text>
<text x="21.2" y="41.1">SW102</text>
<text x="40.3" y="41.1">SW103</text>
<text x="59.3" y="41.1">SW104</text>
<text x="78.4" y="41.1">SW105</text>
<text x="97.4" y="41.1">SW106</text>
<text x="116.5" y="41.1">SW107</text>
<text x="194.3" y="39.6">SW_Push</text>
<text x="194.5" y="36.8">SW101</text>
<text x="210.3" y="38.3">100</text>
<text x="211" y="41.9">C101</text>
<text x="20.2" y="43.9">ESC_Key</text>
<text x="39.3" y="43.9">Mns_Key</text>
<text x="58.8" y="43.9">Mlt_Key</text>
<text x="77.8" y="43.9">Div_Key</text>
<text x="96.6" y="43.9">Bks_Key</text>
<text x="115.6" y="43.9">A04_Key</text>
<text x="192.3" y="46.1">GND</text>
<text x="210.8" y="44.7">1uF</text>
<text x="28.7" y="52">D103</text>
<text x="47.8" y="52">D104</text>
<text x="66.8" y="52">D105</text>
<text x="85.9" y="52">D106</text>
<text x="104.9" y="52">D107</text>
<text x="124" y="52">D108</text>
<text x="170.6" y="50.6">D109</text>
<text x="170.7" y="53.4">1N4148W(NC)</text>
<text x="193.5" y="51.9">D111</text>
<text x="206.3" y="49.9">GND</text>
<text x="28.9" y="54.8">1N4148W</text>
<text x="47.9" y="54.8">1N4148W</text>
<text x="67" y="54.8">1N4148W</text>
<text x="86" y="54.8">1N4148W</text>
<text x="105.1" y="54.8">1N4148W</text>
<text x="124.1" y="54.8">1N4148W</text>
<text x="164.5" y="57">VCC</text>
<text x="173.1" y="57">D110</text>
<text x="174.5" y="59.8">1N4148W(NC)</text>
<text x="187.4" y="55.7">VCC</text>
<text x="193.6" y="54.7">1N4148W(NC)</text>
<text x="202.4" y="57">D112</text>
<text x="202.5" y="59.8">1N4148W(NC)</text>
<text x="20.4" y="62.9">Tab_Key</text>
<text x="21.2" y="60.2">SW108</text>
<text x="59.3" y="60.2">SW109</text>
<text x="59.6" y="62.9">9_Key</text>
<text x="78.4" y="60.2">SW110</text>
<text x="78.7" y="62.9">8_Key</text>
<text x="97.4" y="60.2">SW111</text>
<text x="97.7" y="62.9">7_Key</text>
<text x="115.6" y="62.9">A03_Key</text>
<text x="116.5" y="60.2">SW112</text>
<text x="187.1" y="64.6">R104</text>
<text x="249.6" y="63.3">VCC</text>
<text x="28.7" y="71.1">D113</text>
<text x="39.7" y="69.3">Pls_Key</text>
<text x="40.3" y="66.5">SW113</text>
<text x="66.8" y="71.1">D114</text>
<text x="85.9" y="71.1">D115</text>
<text x="104.9" y="71.1">D116</text>
<text x="124" y="71.1">D117</text>
<text x="179.6" y="66.4">GND</text>
<text x="187.2" y="67.4">100(NC)</text>
<text x="201.2" y="66.4">GND</text>
<text x="209.3" y="70.7">D1/TX</text>
<text x="223.4" y="70.7">RAW</text>
<text x="252.8" y="69.7">PWR_FLAG</text>
<text x="28.9" y="73.9">1N4148W</text>
<text x="47.8" y="77.4">D118</text>
<text x="67" y="73.9">1N4148W</text>
<text x="86" y="73.9">1N4148W</text>
<text x="105.1" y="73.9">1N4148W</text>
<text x="124.1" y="73.9">1N4148W</text>
<text x="170.6" y="76">R105</text>
<text x="209.3" y="73.3">D0/RX</text>
<text x="209.3" y="75.8">GND</text>
<text x="223.7" y="73.3">GND</text>
<text x="224" y="75.8">RST</text>
<text x="47.9" y="80.2">1N4148W</text>
<text x="160" y="83.8">J101</text>
<text x="164.4" y="81.6">GND</text>
<text x="170.6" y="78.8">100(NC)</text>
<text x="177.3" y="81.3">R106</text>
<text x="209.3" y="78.4">GND</text>
<text x="209.3" y="80.9">D2</text>
<text x="209.3" y="83.4">~~D3</text>
<text x="221.6" y="83.4">D20/A2</text>
<text x="221.6" y="80.9">D21/A3</text>
<text x="223.9" y="78.4">VCC</text>
<text x="246.6" y="82.5">PWR_FLAG</text>
<text x="275" y="83.6">VCC</text>
<text x="20.7" y="87.1">Ctr_Key</text>
<text x="21.2" y="84.3">SW114</text>
<text x="59.3" y="84.3">SW115</text>
<text x="59.6" y="87.1">6_Key</text>
<text x="78.4" y="84.3">SW116</text>
<text x="78.7" y="87.1">5_Key</text>
<text x="97.4" y="84.3">SW117</text>
<text x="97.7" y="87.1">4_Key</text>
<text x="115.6" y="87.1">A02_Key</text>
<text x="116.5" y="84.3">SW118</text>
<text x="157.5" y="86.6">PINHEADER(NC)</text>
<text x="175" y="84">10k(NC)</text>
<text x="182.2" y="88">GND</text>
<text x="209.3" y="86">D4/A6</text>
<text x="209.3" y="88.5">~~D5</text>
<text x="221.6" y="88.5">D18/A0</text>
<text x="221.6" y="86">D19/A1</text>
<text x="255.8" y="86.7">GND</text>
<text x="28.7" y="95.2">D119</text>
<text x="46.5" y="92.9">DUMMY_SW</text>
<text x="52.1" y="90.1">J104</text>
<text x="66.8" y="95.2">D120</text>
<text x="85.9" y="95.2">D121</text>
<text x="104.9" y="95.2">D122</text>
<text x="124" y="95.2">D123</text>
<text x="209.3" y="93.6">D7</text>
<text x="209.3" y="91.1">~~D6/A7</text>
<text x="224.3" y="93.6">D14</text>
<text x="224.3" y="91.1">D15</text>
<text x="28.9" y="98">1N4148W</text>
<text x="44" y="101.6">D102</text>
<text x="67" y="98">1N4148W</text>
<text x="86" y="98">1N4148W</text>
<text x="105.1" y="98">1N4148W</text>
<text x="124.1" y="98">1N4148W</text>
<text x="209.3" y="96.1">D8/A8</text>
<text x="209.3" y="98.7">~~D9/A9</text>
<text x="220.6" y="98.7">~~D10/A10</text>
<text x="224.3" y="96.1">D16</text>
<text x="247.1" y="99.6">PINHEADER(NC)</text>
<text x="249.6" y="96.8">J102</text>
<text x="264.9" y="100.3">RV101</text>
<text x="274.9" y="102">GND</text>
<text x="20.6" y="106.1">Sht_Key</text>
<text x="21.2" y="103.3">SW119</text>
<text x="41.9" y="104.3">1N4148W(NC)</text>
<text x="59.3" y="103.3">SW120</text>
<text x="59.6" y="106.1">3_Key</text>
<text x="78.4" y="103.3">SW121</text>
<text x="78.7" y="106.1">2_Key</text>
<text x="97.4" y="103.3">SW122</text>
<text x="97.7" y="106.1">1_Key</text>
<text x="115.6" y="106.1">A01_Key</text>
<text x="116.5" y="103.3">SW123</text>
<text x="193.6" y="107">GND</text>
<text x="263.6" y="104.4">R_POT_TRIM_US(NC)</text>
<text x="39.6" y="112.5">Ent_Key</text>
<text x="40.3" y="109.7">SW124</text>
<text x="273.7" y="109">VCC</text>
<text x="28.7" y="114.3">D124</text>
<text x="28.9" y="117">1N4148W</text>
<text x="66.8" y="114.3">D125</text>
<text x="67" y="117">1N4148W</text>
<text x="85.9" y="114.3">D126</text>
<text x="86" y="117">1N4148W</text>
<text x="104.9" y="114.3">D127</text>
<text x="105.1" y="117">1N4148W</text>
<text x="124" y="114.3">D128</text>
<text x="124.1" y="117">1N4148W</text>
<text x="169.4" y="115.4">H101</text>
<text x="169.6" y="118.2">MountingHole_Pad</text>
<text x="193.8" y="118.2">MountingHole_Pad</text>
<text x="194.8" y="115.4">H102</text>
<text x="214" y="114.1">VCC</text>
<text x="218.5" y="119.4">C102</text>
<text x="225.5" y="114.1">VCC</text>
<text x="229.9" y="119.4">C103</text>
<text x="47.8" y="120.6">D129</text>
<text x="47.9" y="123.4">1N4148W</text>
<text x="169.4" y="125.6">H103</text>
<text x="169.5" y="122.3">GND</text>
<text x="194.8" y="125.6">H104</text>
<text x="194.9" y="122.3">GND</text>
<text x="219" y="122.1">4.7uF-</text>
<text x="230.4" y="122.1">4.7uF-</text>
<text x="244.5" y="125">PINHEADER(NC)</text>
<text x="249.6" y="122.2">J103</text>
<text x="20.4" y="131.5">Fun_Key</text>
<text x="21.2" y="128.7">SW125</text>
<text x="58.6" y="131.5">Dot_Key</text>
<text x="59.3" y="128.7">SW126</text>
<text x="78.2" y="131.5">00_Key</text>
<text x="78.4" y="128.7">SW127</text>
<text x="97.4" y="128.7">SW128</text>
<text x="97.7" y="131.5">0_Key</text>
<text x="115.6" y="131.5">A00_Key</text>
<text x="116.5" y="128.7">SW129</text>
<text x="169.6" y="128.4">MountingHole_Pad</text>
<text x="195" y="128.4">MountingHole_Pad</text>
<text x="213.9" y="127.4">GND</text>
<text x="225.4" y="127.4">GND</text>
<text x="264.9" y="129.8">R_POT_TRIM_US(NC)</text>
<text x="264.9" y="127">RV102</text>
<text x="273.6" y="127.4">GND</text>
<text x="50.3" y="137.4">DUMMY_SW</text>
<text x="52.1" y="134.6">J105</text>
<text x="169.5" y="132.4">GND</text>
<text x="194.9" y="132.4">GND</text>
<text x="28.7" y="139.7">D134</text>
<text x="28.9" y="142.4">1N4148W</text>
<text x="47.8" y="139.7">D130</text>
<text x="48.2" y="142.4">1N4148W(NC)</text>
<text x="66.8" y="139.7">D135</text>
<text x="67" y="142.4">1N4148W</text>
<text x="85.9" y="139.7">D136</text>
<text x="86" y="142.4">1N4148W</text>
<text x="104.9" y="139.7">D137</text>
<text x="105.1" y="142.4">1N4148W</text>
<text x="124" y="139.7">D138</text>
<text x="124.1" y="142.4">1N4148W</text>
<text x="194.8" y="138.1">H105</text>
<text x="195" y="140.9">MountingHole_Pad</text>
<text x="194.9" y="145.1">GND</text>
<text x="29.2" y="160.9">JP101</text>
<text x="53.4" y="160.4">LED</text>
<text x="28.6" y="163.7">Jumper</text>
</g>
<g font-size="1.8" fill="#fcfcfc">
<text x="191.3" y="69.6">TX_LED</text>
<text x="230.2" y="74.9">22 RESET</text>
<text x="233.6" y="79.7">VR_TEST1</text>
<text x="233.6" y="82.3">VR_TEST0</text>
<text x="262.9" y="116.5">VR_TEST12</text>
<text x="17.3" y="166.1">TX_LED</text>
</g>
<text font-size="1.8" fill="#848400" x="54.2" y="193">File: LED.kicad_sch</text>
</svg>
